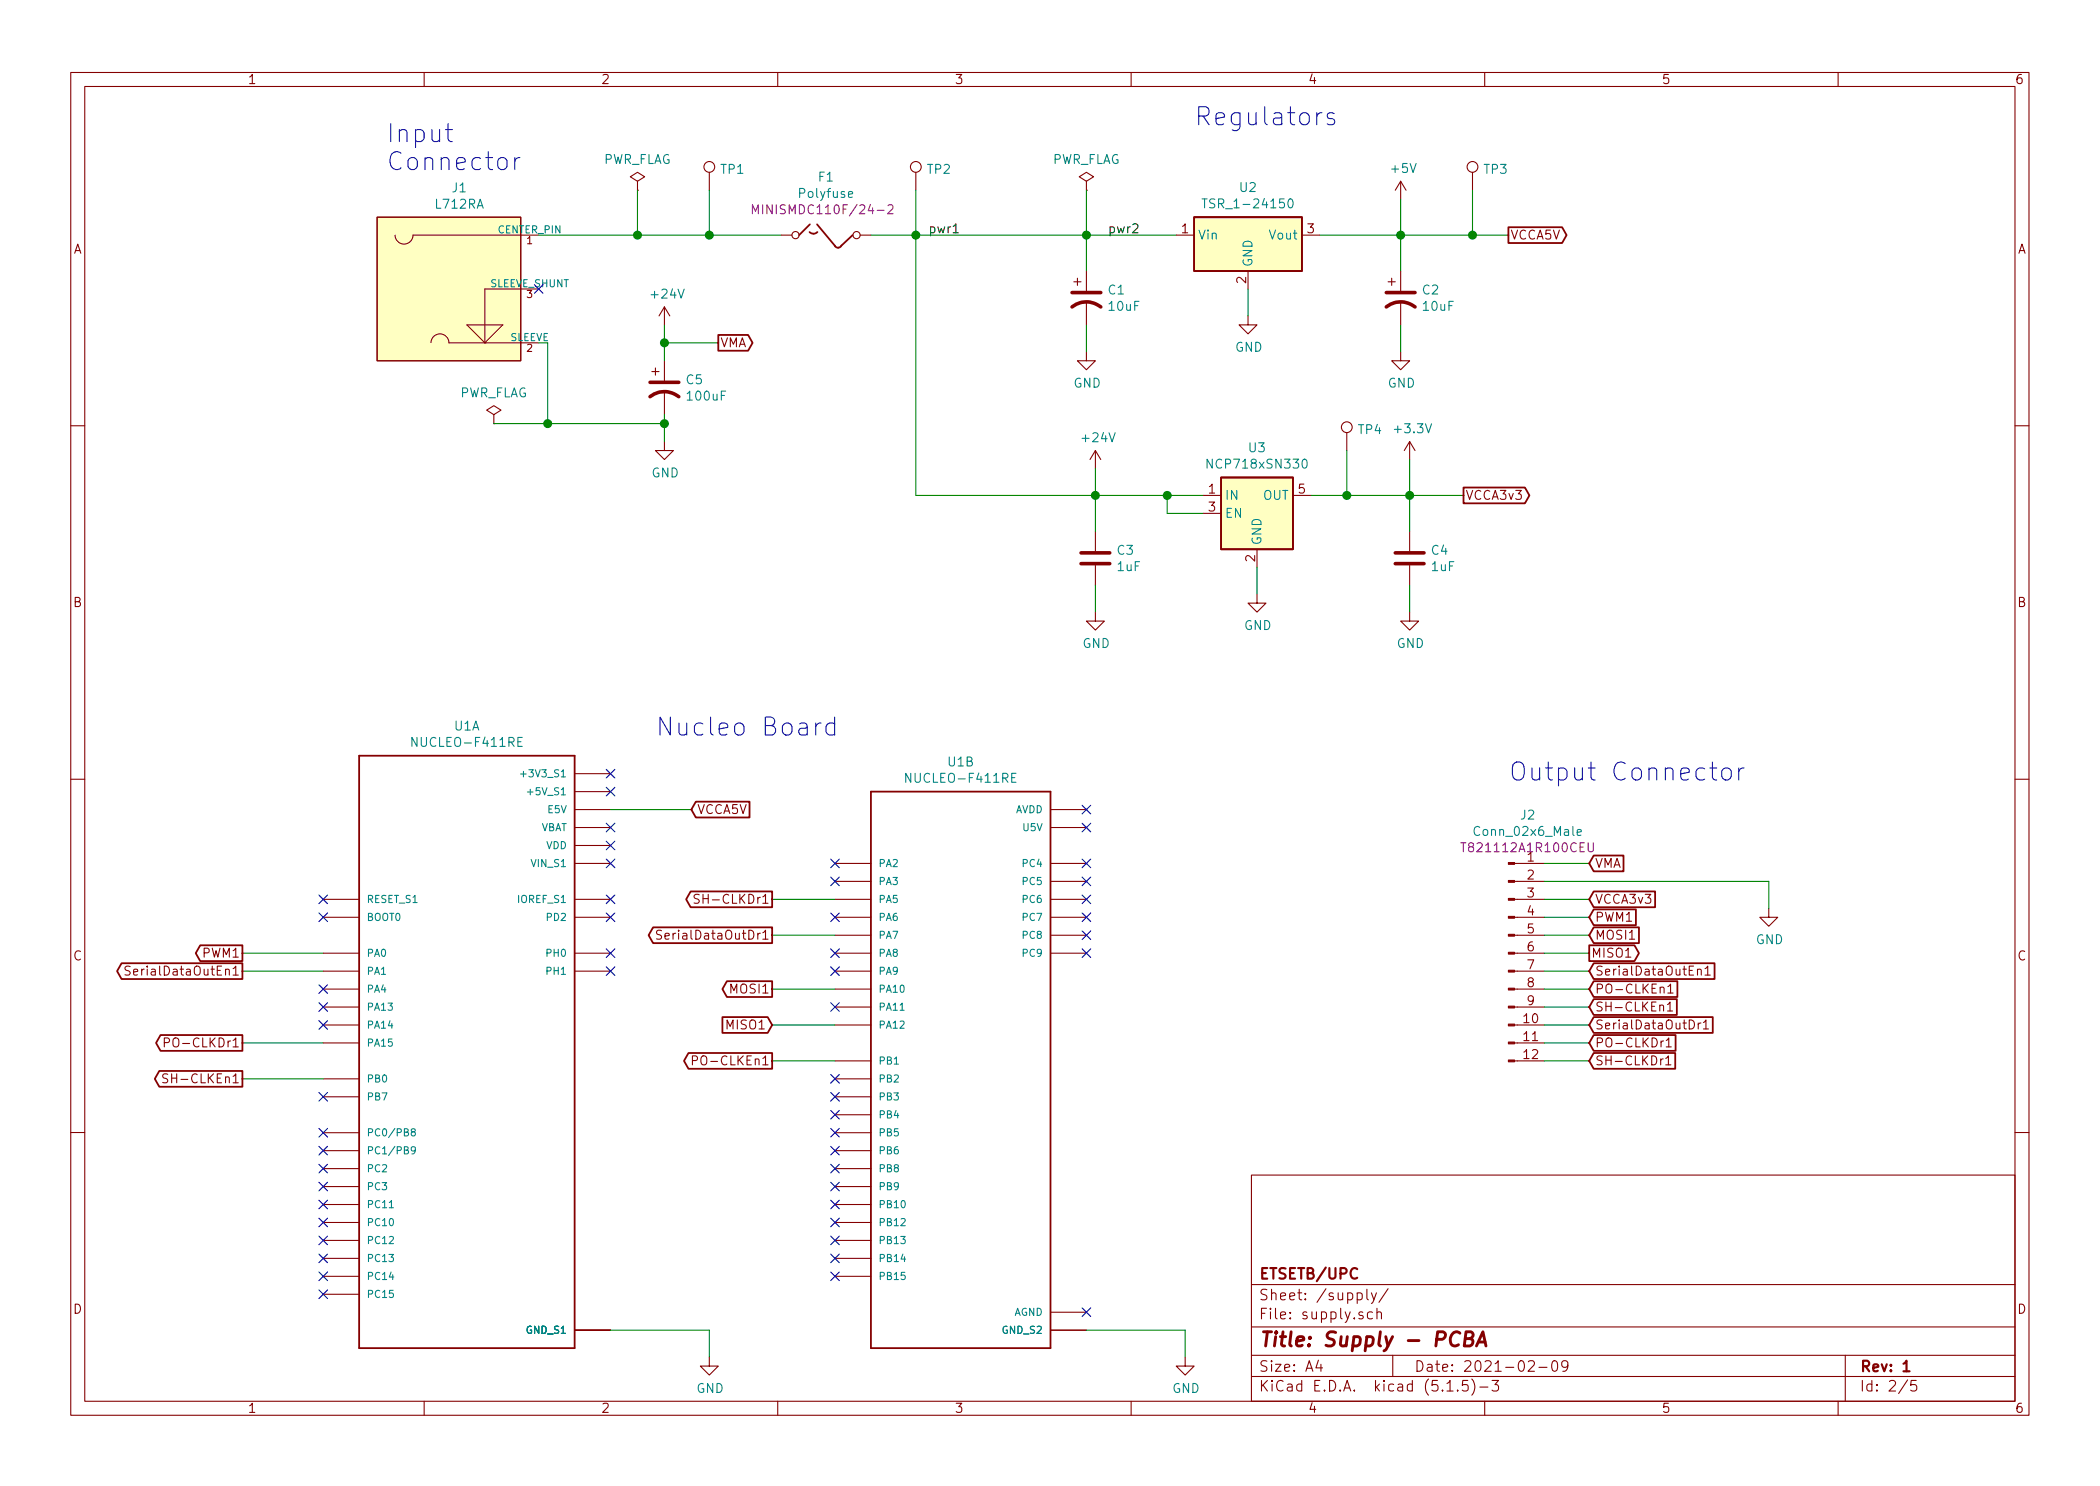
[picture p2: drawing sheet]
<svg xmlns="http://www.w3.org/2000/svg" width="297mm" height="210mm" viewBox="0 0 297 210" stroke-linecap="round" stroke-linejoin="round" font-family="sans-serif">
<g fill="none" stroke="#840000" stroke-width=".15">
<path d="M10 10.3h277v189.9h-277zM12 12.2h273v186.1h-273zM60 10.3v1.9M110 10.3v1.9M160 10.3v1.9M210 10.3v1.9M260 10.3v1.9M53.3 30.7h20.4v20.3h-20.4zM55.9 33.3a1.27 1.27 0 0 0 1.2 1.2 1.27 1.27 0 0 0 1.3-1.2h17.8M90.2 25.6l1-.6-1-.6-1 .6 1 .6v1.3M90.2 26.9h.1M100.3 24.4v2.5"/>
<path d="M110.5 33.3h1.5M121.7 33.3h1.5M129.5 24.4v2.5M151.9 39.9h1M152.4 39.4v1M153.7 25.6l1-.6-1-.6-1 .6 1 .6v1.3M153.7 26.9h.1M153.7 38.3v2.8M166.4 33.3h2.5M176.5 38.3v2.6M184.1 33.3h2.6M196.3 39.9h1.1"/>
<path d="M196.8 39.4v1M198.1 25.6v2.6M198.1 38.3v2.8M198.1 25.6l-.7 1.3M198.1 25.6l.8 1.3M208.3 24.4v2.5M61 48.5a1.27 1.27 0 0 1 1.2-1.3 1.27 1.27 0 0 1 1.3 1.3h12.7M66 46h5.1l-2.5 2.5zM68.6 48.5h.1M69.8 58.7l1.1-.7-1.1-.6-1 .6 1 .7v1.2M69.8 59.9h.1M76.2 40.9h-7.6v7.6"/>
<path d="M92.2 52.6h1M92.7 52.1v1M94 43.4l-.8 1.3M94 43.4v2.6M94 51v2.8M94 55.4v3.3M94 43.4l.7 1.3M153.7 49.8v1.2h1.2l-1.2 1.3-1.3-1.3h1.3M153.7 42.7v3.3M176.5 44.7v1.3h1.3l-1.3 1.2-1.2-1.2h1.2M198.1 49.8v1.2h1.3l-1.3 1.3-1.3-1.3h1.3M198.1 42.7v3.3"/>
<path d="M10 60.2h2M94 62.5v1.2h1.2l-1.2 1.3-1.3-1.3h1.3M154.9 63.7l-.7 1.3M154.9 63.7v2.6M154.9 75.2v2.8M154.9 63.7l.8 1.3M170.2 70.1h2.5M170.2 72.6h2.5M177.8 77.7v2.6M182.9 70.1h2.5M190.5 61.2v2.5M199.4 62.5v2.5"/>
<path d="M199.4 75.2v2.8M199.4 62.5l-.8 1.2M199.4 62.5l.8 1.2M285 60.2h2M154.9 86.6v1.3h1.3l-1.3 1.2-1.2-1.2h1.2M154.9 80v2.8M177.8 84.1v1.2h1.3l-1.3 1.3-1.3-1.3h1.3M199.4 86.6v1.3h1.3l-1.3 1.2-1.3-1.2h1.3M199.4 80v2.8M10 110.3h2M81.3 114.5h5.1M81.3 117.1h5.1"/>
<path d="M81.3 119.6h5.1M81.3 109.5h5.1M81.3 112h5.1M148.6 114.5h5.1M148.6 117.1h5.1M285 110.3h2M18.4 136.8a.52 .52 0 0 0-.7 0v.3a.43 .43 0 0 0 .5 .3l.1 .1a.28 .28 0 0 1 .1 .3 .28 .28 0 0 1-.2 .2l-.5-.1M33 138h.7M45.7 134.9h5.1M45.7 127.2h5.1M45.7 129.8h5.1M45.7 137.4h5.1"/>
<path d="M45.7 139.9h5.1M81.3 134.9h5.1M81.3 127.2h5.1M81.3 129.8h5.1M81.3 137.4h5.1M81.3 122.2h5.1M93.6 131.7l-.5-.1-.2 .1v.3l.1 .2 .5 .2 .1 .3-.3 .2-.4-.1M98.9 126.6a.52 .52 0 0 0-.7 .1v.2a.43 .43 0 0 0 .5 .3l.1 .1a.28 .28 0 0 1 .1 .3 .28 .28 0 0 1-.2 .2h-.5M107.9 132.9h.7M118.1 134.9h5.1M118.1 132.3h5.1M118.1 127.2h5.1"/>
<path d="M118.1 124.7h5.1M118.1 129.8h5.1M118.1 137.4h5.1M118.1 139.9h5.1M118.1 122.2h5.1M148.6 134.9h5.1M148.6 132.3h5.1M148.6 127.2h5.1M148.6 124.7h5.1M148.6 129.8h5.1M148.6 122.2h5.1M214.2 134.9h4.2"/>
<path d="M214.2 132.3h4.2M214.2 127.2h4.2M214.2 124.7h4.2M214.2 129.8h4.2M214.2 137.4h4.2M214.2 139.9h4.2M214.2 122.2h4.2M235.9 139.6l.4-.4v1.3M240.1 137.3l.1-.1a.31 .31 0 0 1 .4 .1v.7M240.1 137.1v.9M241.2 137.1l.4-.4v1.3M241.2 138h.7"/>
<path d="M250.2 128.5v1.3h1.3l-1.3 1.3-1.3-1.3h1.3M23.2 147.5h.7a.34 .34 0 0 0 .1-.4 .34 .34 0 0 0-.3-.2h-.5v1.2M23.7 152l-.5-.1-.1 .2-.1 .2 .1 .2 .6 .2v.3l-.2 .2h-.5M45.7 145h5.1M45.7 142.5h5.1M45.7 152.6h5.1M45.7 155.2h5.1M45.7 147.6h5.1M97.9 150.1h.5l.2-.1v-.5l-.2-.1h-.5v1.3M118.1 145h5.1M118.1 142.5h5.1M118.1 152.6h5.1"/>
<path d="M118.1 150.1h5.1M118.1 157.7h5.1M118.1 155.2h5.1M214.2 145h4.2M214.2 142.5h4.2M214.2 150.1h4.2M214.2 147.6h4.2M235.3 149.8l-.3 .1-.1 .2M235.3 147.3h-.2l-.2 .2M235.6 149.8l.4-.4v1.3M235.6 150.7h.7M235.7 147.2l.3-.3v1.2"/>
<path d="M235.7 148.1h.7M235.9 142.1l.3-.3v1.2M235.9 143h.7M235.9 140.5h.8M240.2 144.7v.9M240.6 144.7l-.3 .1-.1 .2M240.9 144.7l.4-.4v1.3M240.9 145.6h.8M10 160.2h2M45.7 160.3h5.1M45.7 165.3h5.1M45.7 167.9h5.1"/>
<path d="M45.7 173h5.1M45.7 162.8h5.1M45.7 170.4h5.1M45.7 178h5.1M45.7 175.5h5.1M118.1 160.3h5.1M118.1 165.3h5.1M118.1 167.9h5.1M118.1 173h5.1M118.1 162.8h5.1M118.1 170.4h5.1M118.1 178h5.1"/>
<path d="M118.1 175.5h5.1M177 166.3h108v32h-108zM285 160.2h2M45.7 180.6h5.1M45.7 183.1h5.1M60 198.3v1.9M81.3 188.2h5.1M100.3 192v1.3h1.3l-1.3 1.3-1.2-1.3h1.2M110 198.3v1.9M118.1 180.6h5.1M148.6 188.2h5.1M148.6 185.7h5.1"/>
<path d="M160 198.3v1.9M167.6 192v1.3h1.3l-1.3 1.3-1.2-1.3h1.2M177 194.8h108M177 191.8h108M177 187.8h108M177 181.8h108M186.5 192.5l-.4 1h1M186.8 193v1M192 183a.53 .53 0 0 1 .6 .1v.7a.53 .53 0 0 1-.6 0M193.3 182.4v1.3l.2 .2M194 182.9l.3 1M194.1 185.7a.53 .53 0 0 0-.6 0v.8a.53 .53 0 0 0 .6 0"/>
<path d="M194.7 182.9l-.5 1.4-.2 .1M194.8 185.7a.38 .38 0 0 1 .6 .1v.8M194.8 185.1v1.5M196.3 182.3l-1.3 2M197 191.8v3M204.7 196.8h.8M206.2 196.7v.1l-.1-.1h.1v.1M207.6 195.3h-.7l-.1 .7h.1a.62 .62 0 0 1 .7 0v.7l-.2 .1h-.4l-.2-.1M208.2 195.1a1.71 1.71 0 0 1 0 2.3M209.3 196.3h1.2M210 198.3v1.9M211 195.3h1l-.5 .6 .4 .1 .1 .2-.1 .5-.2 .1h-.4l-.3-.1"/>
<path d="M216.2 192.7l.2-.2 .5 .1a.4 .4 0 0 1 .1 .6l-.9 .8h.9M217.7 193.5h1.1M219.6 192.7a.37 .37 0 0 1 .4-.2 .37 .37 0 0 1 .3 .3v.3a.72 .72 0 0 1-.3 .9l-.4-.1a1.41 1.41 0 0 1 0-1.2zM221.8 193.2l-.3 .3h-.3l-.2-.2-.1-.5 .3-.3a.47 .47 0 0 1 .6 .3 1.01 1.01 0 0 1-.5 1.2h-.2M260 198.3v1.9M261 191.8v6.5M269.8 195.2l-1.2 2M271 195.3h-.7v.7a.62 .62 0 0 1 .7 0l.1 .2-.1 .5-.2 .1h-.3l-.2-.1"/>
<circle cx="100.3" cy="23.6" r=".76"/>
<circle cx="112.5" cy="33.3" r=".51"/>
<circle cx="121.2" cy="33.3" r=".51"/>
<circle cx="129.5" cy="23.6" r=".76"/>
<circle cx="208.3" cy="23.6" r=".76"/>
<circle cx="190.5" cy="60.4" r=".76"/>
</g>
<path d="M192 179.6a.6 .6 0 0 0-.8 0 .6 .6 0 0 0-.2 .7 .58 .58 0 0 0 .3 .6 .58 .58 0 0 0 .7-.1M269.2 193l.5-.5v1.5M269.2 194h.9" fill="none" stroke="#840000" stroke-width=".3"/>
<path d="M206.5 188.6a.73 .73 0 0 0-1.2 .3 .98 .98 0 0 0 .4 1.5l.6-.1M207.3 189.4h.6a.5 .5 0 0 0 .5-.4 .5 .5 0 0 0-.3-.6h-.7l-.3 2h.8a.53 .53 0 0 0 .4-.5 .53 .53 0 0 0-.4-.5M208.8 190.4l1-2 .4 2M209.1 189.9h1" fill="none" stroke="#840000" stroke-width=".41"/>
<g fill="#ffffc2" stroke="#ffffc2" stroke-width=".14">
<path d="M172.7 67.6h10.2v10.1h-10.2z"/>
<path d="M168.9 30.7h15.2v7.6h-15.2z"/>
<path d="M53.3 30.7h20.4v20.3h-20.4z"/>
</g>
<g fill="none" stroke="#840000" stroke-width=".25">
<path d="M114.5 32.8a.8 .8 0 0 0 1.1 0M114.6 31.7l-1.6 1.6M115.6 31.7l2.5 3.1M119 34.7a.5 .5 0 0 1-.5 .3 .5 .5 0 0 1-.4-.2M120.6 33.3l-1.6 1.5M168.9 30.7h15.2v7.6h-15.2zM213.4 32.2h7.6l.6 1.1-.6 1.1h-7.6zM101.6 47.4h4.2l.7 1.1-.7 1.1h-4.2zM172.7 67.6h10.2v10.1h-10.2zM207 69h8.7l.6 1.1-.6 1.1h-8.7zM50.8 106.9h30.5v83.8h-30.5zM98.4 113.4h7.6v2.3h-7.6l-.6-1.2z"/>
<path d="M123.2 112h25.4v78.7h-25.4zM17.2 136.3h17.1v2.2h-17.1l-.6-1.1zM28.3 133.8h6v2.2h-6l-.6-1.1zM92.4 131.2h16.8v2.2h-16.8l-.7-1.1zM97.7 126.1h11.5v2.3h-11.5l-.6-1.2zM102.8 138.8h6.4v2.3h-6.4l-.6-1.2zM224.8 133.8h6.4l.6 1.1-.6 1.1h-6.4zM225.4 121.1h4.2v2.2h-4.2l-.6-1.1zM225.4 126.1h8.7v2.3h-8.7l-.6-1.2zM225.4 138.8h11.9v2.3h-11.9l-.6-1.2zM225.4 128.7h6v2.2h-6l-.6-1.1zM225.4 136.3h17.1v2.2h-17.1l-.6-1.1z"/>
<path d="M225.4 131.2h6.4v2.2h-6.4l-.6-1.1zM22.5 151.5h11.8v2.3h-11.8l-.6-1.2zM22.7 146.5h11.6v2.2h-11.6l-.6-1.1zM97.4 149h11.8v2.2h-11.8l-.7-1.1zM102.2 143.9h6.4l.6 1.1-.6 1.1h-6.4zM225.4 143.9h16.9v2.2h-16.9l-.6-1.1zM225.4 149h11.6v2.2h-11.6l-.6-1.1zM225.4 146.5h11.6v2.2h-11.6l-.6-1.1zM225.4 141.4h11.8v2.2h-11.8l-.6-1.1z"/>
</g>
<g fill="none" stroke="#008484" stroke-width=".15">
<path d="M120 27.5l.6-.1-.1-.3h-.3l-.2 .2 .1 .6h.4M170 28.1h.7M170.4 28.1v1.3M182.3 28.2a.28 .28 0 0 1 .3-.1 .28 .28 0 0 1 .2 .3 .64 .64 0 0 1-.3 1 .83 .83 0 0 1-.2-1.2zM171.5 65v1.2l-.8-1.2v1.2M184.3 65.1l.3-.1a.79 .79 0 0 1 0 1.2h-.2l-.2-.2v-.5zM59 104.3v1.3l-.7-1.3v1.3M73.6 109.5h.8M73.9 104.3h-.6v1.3h.6M74.6 112.1h.8M128.8 109.4v1.3l-.7-1.3v1.3M143.7 109.4h-.6v1.3h.6"/>
<path d="M223.1 117.8l.6-.1-.1-.3h-.3l-.2 .1v.7h.5M127.3 142.9h.6M55.1 170.9h.6M58.4 160.1l-.2-.2a.31 .31 0 0 1 .2-.2 .31 .31 0 0 1 .4 .2l-.2 .2h-.2l-.2 .2v.2l.2 .2h.2l.2-.2v-.2l-.3-.2M58.8 162.7l-.3 .2h-.1l-.2-.2v-.4l.3-.1a.65 .65 0 0 1 0 1.1h-.2"/>
</g>
<path d="M91.9 56.1a3.3 3.3 0 0 1 4.1 0M91.9 54.1h4.1M151.6 43.4a3.3 3.3 0 0 1 4.1 0M151.6 41.4h4.1M196.1 43.4a3.3 3.3 0 0 1 4.1 0M196.1 41.4h4.1M152.9 79.8h4.1M152.9 78.2h4.1M197.4 79.8h4M197.4 78.2h4" fill="none" stroke="#840000" stroke-width=".51"/>
<path d="M106.4 30.2v-1.2l.5 .9 .4-.9v1.2M125.6 29.1l.2-.1h.3l.2 .1v.2v.2l-.8 .7h.8M206.6 119.2h.7M224.6 119.2v1.1l.3 .2h.3l.2-.2v-1.1" fill="none" stroke="#840084" stroke-width=".15"/>
<g fill="#840000" stroke="#840000" stroke-width=".15">
<path d="M213.4 150h.8v.2h-.8z"/>
<path d="M213.4 147.4h.8v.3h-.8z"/>
<path d="M213.4 144.9h.8v.3h-.8z"/>
<path d="M213.4 142.4h.8v.2h-.8z"/>
<path d="M213.4 139.8h.8v.3h-.8z"/>
<path d="M213.4 137.3h.8v.2h-.8z"/>
<path d="M213.4 134.7h.8v.3h-.8z"/>
<path d="M213.4 132.2h.8v.3h-.8z"/>
<path d="M213.4 129.7h.8v.2h-.8z"/>
<path d="M213.4 127.1h.8v.3h-.8z"/>
<path d="M213.4 124.6h.8v.2h-.8z"/>
<path d="M213.4 122h.8v.3h-.8z"/>
</g>
<g fill="none" stroke="#008400" stroke-width=".15">
<path d="M76.2 33.3h34.3M90.2 26.9v6.4M100.3 26.9v6.4M123.2 33.3h43.2M129.5 26.9v43.2h40.7M153.7 26.9v11.4M186.7 33.3h26.7M198.1 28.2v10.1M208.3 26.9v6.4M69.8 59.9h24.2M77.5 48.5v11.4M94 46v5"/>
<path d="M94 58.7v3.8M94 48.5h7.6M153.7 46v3.8M176.5 40.9v3.8M198.1 46v3.8M154.9 66.3v8.9M165.1 70.1v2.5h5.1M185.4 70.1h21.6M190.5 63.7v6.4M199.4 65v10.2M154.9 82.8v3.8M177.8 80.3v3.8"/>
<path d="M199.4 82.8v3.8M86.4 114.5h11.4M34.3 134.9h11.4M34.3 137.4h11.4M109.2 139.9h8.9M109.2 132.3h8.9M109.2 127.2h8.9M218.4 134.9h6.4M218.4 139.9h6.4M218.4 124.7h31.8v3.8M218.4 122.2h6.4M218.4 137.4h6.4"/>
<path d="M218.4 132.3h6.4M218.4 129.8h6.4M218.4 127.2h6.4M34.3 147.6h11.4M34.3 152.6h11.4M109.2 150.1h8.9M109.2 145h8.9M218.4 150.1h6.4M218.4 147.6h6.4M218.4 145h6.4M218.4 142.5h6.4M86.4 188.2h13.9v3.8"/>
<path d="M153.7 188.2h13.9v3.8"/>
</g>
<g fill="none" stroke="#0000c2" stroke-width=".15">
<path d="M63 18.3h1M63.4 17.5v2.2l.1 .2 .5 .1M188.7 16.1l-.3-.2h-.3l-.3 .2-.1 .2 .1 .4 .9 .2 .1 .3-.1 .3-.3 .1h-.4l-.3-.1M72.8 22.3v1.7M73.5 22.3a.64 .64 0 0 0-.7 .5M115.4 102.3v1.7M116.1 102.3a.69 .69 0 0 0-.7 .5M118.1 102.4l-.3-.1h-.5l-.2 .1-.3 .4v.7l.3 .4 .2 .1h.5l.3-.1M118.1 101.5v2.5M241.9 108.7h.9M242.2 107.8v2.2l.1 .2 .5 .2M243.7 108.9a.69 .69 0 0 1 .6-.3 .69 .69 0 0 1 .6 .5v.8a.7 .7 0 0 1-.7 .5 .7 .7 0 0 1-.7-.5v-.8z"/>
<path d="M245.9 108.7v1.7M246.7 108.7a.69 .69 0 0 0-.8 .4"/>
</g>
<g fill="#008400" stroke="#008400" stroke-width=".25">
<circle cx="165.1" cy="70.1" r=".51"/>
<circle cx="199.4" cy="70.1" r=".51"/>
<circle cx="198.1" cy="33.3" r=".51"/>
<circle cx="154.9" cy="70.1" r=".51"/>
<circle cx="129.5" cy="33.3" r=".51"/>
<circle cx="153.7" cy="33.3" r=".51"/>
<circle cx="190.5" cy="70.1" r=".51"/>
<circle cx="90.2" cy="33.3" r=".51"/>
<circle cx="94" cy="48.5" r=".51"/>
<circle cx="208.3" cy="33.3" r=".51"/>
<circle cx="77.5" cy="59.9" r=".51"/>
<circle cx="94" cy="59.9" r=".51"/>
<circle cx="100.3" cy="33.3" r=".51"/>
</g>
<g fill="none" stroke="#000084" stroke-width=".15">
<path d="M75.6 40.3l1.2 1.2M76.8 40.3l-1.2 1.2M85.8 108.9l1.2 1.2M85.8 111.4l1.2 1.2M85.8 116.5l1.2 1.2M85.8 119l1.2 1.2M87 119l-1.2 1.2M87 108.9l-1.2 1.2M87 111.4l-1.2 1.2M87 116.5l-1.2 1.2M153.1 113.9l1.2 1.3M153.1 116.5l1.2 1.2"/>
<path d="M154.3 113.9l-1.2 1.3M154.3 116.5l-1.2 1.2M45.1 139.3l1.2 1.3M45.1 129.2l1.2 1.2M45.1 126.6l1.2 1.3M46.3 139.3l-1.2 1.3M46.3 129.2l-1.2 1.2M46.3 126.6l-1.2 1.3M85.8 129.2l1.2 1.2M85.8 134.3l1.2 1.2M85.8 136.8l1.2 1.2M85.8 126.6l1.2 1.3"/>
<path d="M85.8 121.6l1.2 1.2M87 129.2l-1.2 1.2M87 134.3l-1.2 1.2M87 136.8l-1.2 1.2M87 126.6l-1.2 1.3M87 121.6l-1.2 1.2M117.5 129.2l1.2 1.2M117.5 121.6l1.2 1.2M117.5 124.1l1.2 1.2M117.5 134.3l1.2 1.2M117.5 136.8l1.2 1.2M118.7 129.2l-1.2 1.2"/>
<path d="M118.7 121.6l-1.2 1.2M118.7 124.1l-1.2 1.2M118.7 134.3l-1.2 1.2M118.7 136.8l-1.2 1.2M153.1 121.6l1.2 1.2M153.1 124.1l1.2 1.2M153.1 126.6l1.2 1.3M153.1 129.2l1.2 1.2M153.1 131.7l1.2 1.2M153.1 134.3l1.2 1.2M154.3 129.2l-1.2 1.2M154.3 134.3l-1.2 1.2"/>
<path d="M154.3 121.6l-1.2 1.2M154.3 124.1l-1.2 1.2M154.3 131.7l-1.2 1.2M154.3 126.6l-1.2 1.3M45.1 144.4l1.2 1.2M45.1 141.9l1.2 1.2M45.1 154.6l1.2 1.2M45.1 159.7l1.2 1.2M46.3 144.4l-1.2 1.2M46.3 141.9l-1.2 1.2M46.3 154.6l-1.2 1.2M46.3 159.7l-1.2 1.2"/>
<path d="M117.5 141.9l1.2 1.2M117.5 152l1.2 1.3M117.5 154.6l1.2 1.2M117.5 157.1l1.2 1.2M117.5 159.7l1.2 1.2M118.7 152l-1.2 1.3M118.7 157.1l-1.2 1.2M118.7 141.9l-1.2 1.2M118.7 154.6l-1.2 1.2M118.7 159.7l-1.2 1.2M45.1 174.9l1.2 1.2M45.1 162.2l1.2 1.2"/>
<path d="M45.1 167.3l1.2 1.2M45.1 169.8l1.2 1.2M45.1 172.4l1.2 1.2M45.1 177.4l1.2 1.3M45.1 180l1.2 1.2M45.1 164.7l1.2 1.3M46.3 174.9l-1.2 1.2M46.3 162.2l-1.2 1.2M46.3 169.8l-1.2 1.2M46.3 177.4l-1.2 1.3M46.3 167.3l-1.2 1.2M46.3 172.4l-1.2 1.2"/>
<path d="M46.3 180l-1.2 1.2M46.3 164.7l-1.2 1.3M117.5 164.7l1.2 1.3M117.5 169.8l1.2 1.2M117.5 172.4l1.2 1.2M117.5 174.9l1.2 1.2M117.5 177.4l1.2 1.3M117.5 180l1.2 1.2M117.5 167.3l1.2 1.2M117.5 162.2l1.2 1.2M118.7 164.7l-1.2 1.3M118.7 169.8l-1.2 1.2"/>
<path d="M118.7 172.4l-1.2 1.2M118.7 174.9l-1.2 1.2M118.7 177.4l-1.2 1.3M118.7 180l-1.2 1.2M118.7 167.3l-1.2 1.2M118.7 162.2l-1.2 1.2M45.1 182.5l1.2 1.2M46.3 182.5l-1.2 1.2M153.1 185.1l1.2 1.2M154.3 185.1l-1.2 1.2"/>
</g>
<g font-size="3.5" fill="#0000c2">
<text x="168.9" y="17.8">Regulators</text>
<text x="54.6" y="20.2">Input</text>
<text x="54.6" y="24.1">Connector</text>
<text x="92.7" y="104.1">Nucleo Board</text>
<text x="213.4" y="110.5">Output Connector</text>
</g>
<text font-size="2.8" fill="#840000" x="178" y="190.5">Title: Supply - PCBA</text>
<g font-size="2.1" fill="#840000">
<text x="178" y="184">Sheet: /supply/</text>
<text x="178" y="181">ETSETB/UPC</text>
<text x="178" y="186.7">File: supply.sch</text>
<text x="178" y="196.9">KiCad E.D.A. kicad (5.1.5)-3</text>
<text x="178" y="194.1">Size: A4</text>
<text x="200" y="194.1">Date: 2021-02-09</text>
<text x="263" y="194.1">Rev: 1</text>
<text x="263" y="196.9">Id: 2/5</text>
</g>
<g font-size="1.8" fill="#840000">
<text x="35" y="11.9">1</text>
<text x="85" y="11.9">2</text>
<text x="135" y="11.9">3</text>
<text x="185" y="11.9">4</text>
<text x="235" y="11.9">5</text>
<text x="285" y="11.9">6</text>
<text x="10.4" y="35.9">A</text>
<text x="167.2" y="33">1</text>
<text x="184.9" y="33">3</text>
<text x="213.6" y="33.9">VCCA5V</text>
<text x="285.4" y="35.9">A</text>
<text x="176.3" y="40.1" transform="rotate(-90 176.3 40.1)">2</text>
<text x="101.9" y="49.1">VMA</text>
<text x="171" y="69.8">1</text>
<text x="183.7" y="69.8">5</text>
<text x="207.3" y="70.7">VCCA3v3</text>
<text x="171" y="72.4">3</text>
<text x="177.5" y="79.5" transform="rotate(-90 177.5 79.5)">2</text>
<text x="10.4" y="85.9">B</text>
<text x="285.4" y="85.9">B</text>
<text x="98.6" y="115.2">VCCA5V</text>
<text x="216.1" y="124.5">2</text>
<text x="225.6" y="122.8">VMA</text>
<text x="99.3" y="127.9">SH-CLKDr1</text>
<text x="216.1" y="127">3</text>
<text x="216.1" y="129.5">4</text>
<text x="225.6" y="127.9">VCCA3v3</text>
<text x="225.6" y="130.4">PWM1</text>
<text x="10.4" y="135.9">C</text>
<text x="28.7" y="135.5">PWM1</text>
<text x="94.3" y="133">SerialDataOutDr1</text>
<text x="216.1" y="132.1">5</text>
<text x="216.1" y="134.6">6</text>
<text x="216.1" y="137.2">7</text>
<text x="225" y="135.5">MISO1</text>
<text x="225.6" y="133">MOSI1</text>
<text x="285.4" y="135.9">C</text>
<text x="19.1" y="138">SerialDataOutEn1</text>
<text x="103.5" y="140.6">MOSI1</text>
<text x="216.1" y="139.7">8</text>
<text x="216.1" y="142.2">9</text>
<text x="225.6" y="140.6">PO-CLKEn1</text>
<text x="225.6" y="138">SerialDataOutEn1</text>
<text x="225.6" y="143.1">SH-CLKEn1</text>
<text x="24.3" y="148.2">PO-CLKDr1</text>
<text x="102.9" y="145.7">MISO1</text>
<text x="215.6" y="144.8">10</text>
<text x="215.6" y="147.3">11</text>
<text x="215.6" y="149.9">12</text>
<text x="225.6" y="145.7">SerialDataOutDr1</text>
<text x="225.6" y="148.2">PO-CLKDr1</text>
<text x="24.1" y="153.3">SH-CLKEn1</text>
<text x="98.9" y="150.7">PO-CLKEn1</text>
<text x="225.6" y="150.7">SH-CLKDr1</text>
<text x="10.4" y="185.9">D</text>
<text x="285.4" y="185.9">D</text>
<text x="35" y="199.9">1</text>
<text x="85" y="199.9">2</text>
<text x="135" y="199.9">3</text>
<text x="185" y="199.9">4</text>
<text x="235" y="199.9">5</text>
<text x="285" y="199.9">6</text>
</g>
<g font-size="1.8" fill="#008484">
<text x="85.2" y="23.2">PWR_FLAG</text>
<text x="148.7" y="23.2">PWR_FLAG</text>
<text x="61.7" y="29.5">L712RA</text>
<text x="64" y="27.2">J1</text>
<text x="102" y="24.6">TP1</text>
<text x="113.2" y="28">Polyfuse</text>
<text x="115.8" y="25.7">F1</text>
<text x="131.2" y="24.6">TP2</text>
<text x="171" y="29.5">TSR_1-24150</text>
<text x="175.4" y="27.2">U2</text>
<text x="196.9" y="24.5">+5V</text>
<text x="209.9" y="24.6">TP3</text>
<text x="169.4" y="33.9">Vin</text>
<text x="179.7" y="33.9">Vout</text>
<text x="156.8" y="41.7">C1</text>
<text x="177.2" y="37.8" transform="rotate(-90 177.2 37.8)">GND</text>
<text x="201.2" y="41.7">C2</text>
<text x="92.3" y="42.3">+24V</text>
<text x="156.9" y="44">10uF</text>
<text x="201.4" y="44">10uF</text>
<text x="174.7" y="49.8">GND</text>
<text x="64.9" y="56.2">PWR_FLAG</text>
<text x="97.1" y="54.4">C5</text>
<text x="97.4" y="56.7">100uF</text>
<text x="151.8" y="54.9">GND</text>
<text x="196.3" y="54.9">GND</text>
<text x="153.2" y="62.6">+24V</text>
<text x="176.7" y="64">U3</text>
<text x="192.2" y="61.4">TP4</text>
<text x="197.4" y="61.3">+3.3V</text>
<text x="92.2" y="67.6">GND</text>
<text x="171.3" y="66.3">NCP718xSN330</text>
<text x="173.2" y="70.7">IN</text>
<text x="178.6" y="70.7">OUT</text>
<text x="173.2" y="73.3">EN</text>
<text x="178.4" y="77.2" transform="rotate(-90 178.4 77.2)">GND</text>
<text x="158.1" y="78.5">C3</text>
<text x="158.1" y="80.8">1uF</text>
<text x="202.5" y="78.5">C4</text>
<text x="202.5" y="80.8">1uF</text>
<text x="176" y="89.1">GND</text>
<text x="153.1" y="91.7">GND</text>
<text x="197.6" y="91.7">GND</text>
<text x="58.8" y="105.7">NUCLEO-F411RE</text>
<text x="64.3" y="103.4">U1A</text>
<text x="128.6" y="110.8">NUCLEO-F411RE</text>
<text x="134.1" y="108.5">U1B</text>
<text x="208.9" y="118.3">Conn_02x6_Male</text>
<text x="215.1" y="116">J2</text>
<text x="248.4" y="133.6">GND</text>
<text x="98.5" y="197.1">GND</text>
<text x="165.8" y="197.1">GND</text>
</g>
<g font-size="1.8" fill="#840084">
<text x="108.1" y="30.3">MINISMDC110F/24-2</text>
<text x="207.5" y="120.6">T821112A1R100CEU</text>
<text x="216.1" y="121.9">1</text>
</g>
<g font-size="1.8">
<text x="131.7" y="33">pwr1</text>
<text x="157.1" y="33">pwr2</text>
</g>
<g font-size="1.4" fill="#008484">
<text x="70.5" y="33">CENTER_PIN</text>
<text x="69.3" y="40.6">SLEEVE_SHUNT</text>
<text x="74.4" y="110">+3V3_S1</text>
<text x="75.2" y="112.5">+5V_S1</text>
<text x="76.4" y="117.6">VBAT</text>
<text x="77.6" y="115.1">E5V</text>
<text x="143.6" y="115.1">AVDD</text>
<text x="144.8" y="117.6">U5V</text>
<text x="75.4" y="122.7">VIN_S1</text>
<text x="77.3" y="120.1">VDD</text>
<text x="124.2" y="122.7">PA2</text>
<text x="124.2" y="125.2">PA3</text>
<text x="144.8" y="125.2">PC5</text>
<text x="144.8" y="122.7">PC4</text>
<text x="51.8" y="130.3">BOOT0</text>
<text x="51.8" y="127.8">RESET_S1</text>
<text x="73.4" y="127.8">IOREF_S1</text>
<text x="77.5" y="130.3">PD2</text>
<text x="124.2" y="127.8">PA5</text>
<text x="124.2" y="130.3">PA6</text>
<text x="144.8" y="127.8">PC6</text>
<text x="144.8" y="130.3">PC7</text>
<text x="51.8" y="135.4">PA0</text>
<text x="51.8" y="137.9">PA1</text>
<text x="77.5" y="135.4">PH0</text>
<text x="77.5" y="137.9">PH1</text>
<text x="124.2" y="132.8">PA7</text>
<text x="124.2" y="137.9">PA9</text>
<text x="124.2" y="135.4">PA8</text>
<text x="144.8" y="135.4">PC9</text>
<text x="144.8" y="132.8">PC8</text>
<text x="51.8" y="143">PA13</text>
<text x="51.8" y="140.5">PA4</text>
<text x="124.2" y="143">PA11</text>
<text x="124.2" y="140.5">PA10</text>
<text x="51.8" y="145.5">PA14</text>
<text x="51.8" y="148.1">PA15</text>
<text x="124.2" y="145.5">PA12</text>
<text x="51.8" y="155.7">PB7</text>
<text x="51.8" y="153.2">PB0</text>
<text x="124.2" y="153.2">PB2</text>
<text x="124.2" y="150.6">PB1</text>
<text x="124.2" y="155.7">PB3</text>
<text x="51.8" y="160.8">PC0/PB8</text>
<text x="124.2" y="158.2">PB4</text>
<text x="124.2" y="160.8">PB5</text>
<text x="51.8" y="165.9">PC2</text>
<text x="51.8" y="163.3">PC1/PB9</text>
<text x="124.2" y="165.9">PB8</text>
<text x="124.2" y="163.3">PB6</text>
<text x="51.8" y="173.5">PC10</text>
<text x="51.8" y="170.9">PC11</text>
<text x="51.8" y="168.4">PC3</text>
<text x="124.2" y="168.4">PB9</text>
<text x="124.2" y="173.5">PB12</text>
<text x="124.2" y="170.9">PB10</text>
<text x="51.8" y="176">PC12</text>
<text x="51.8" y="178.6">PC13</text>
<text x="124.2" y="178.6">PB14</text>
<text x="124.2" y="176">PB13</text>
<text x="51.8" y="181.1">PC14</text>
<text x="51.8" y="183.6">PC15</text>
<text x="124.2" y="181.1">PB15</text>
<text x="74.6" y="188.7">GND_S1</text>
<text x="141.9" y="188.7">GND_S2</text>
<text x="143.4" y="186.2">AGND</text>
</g>
<g font-size="1.4" fill="#840000">
<text x="74.5" y="34.5">1</text>
<text x="74.5" y="42.2">3</text>
<text x="74.5" y="49.8">2</text>
</g>
<text font-size="1.4" fill="#008400" x="72.1" y="48.3">SLEEVE</text>
</svg>
